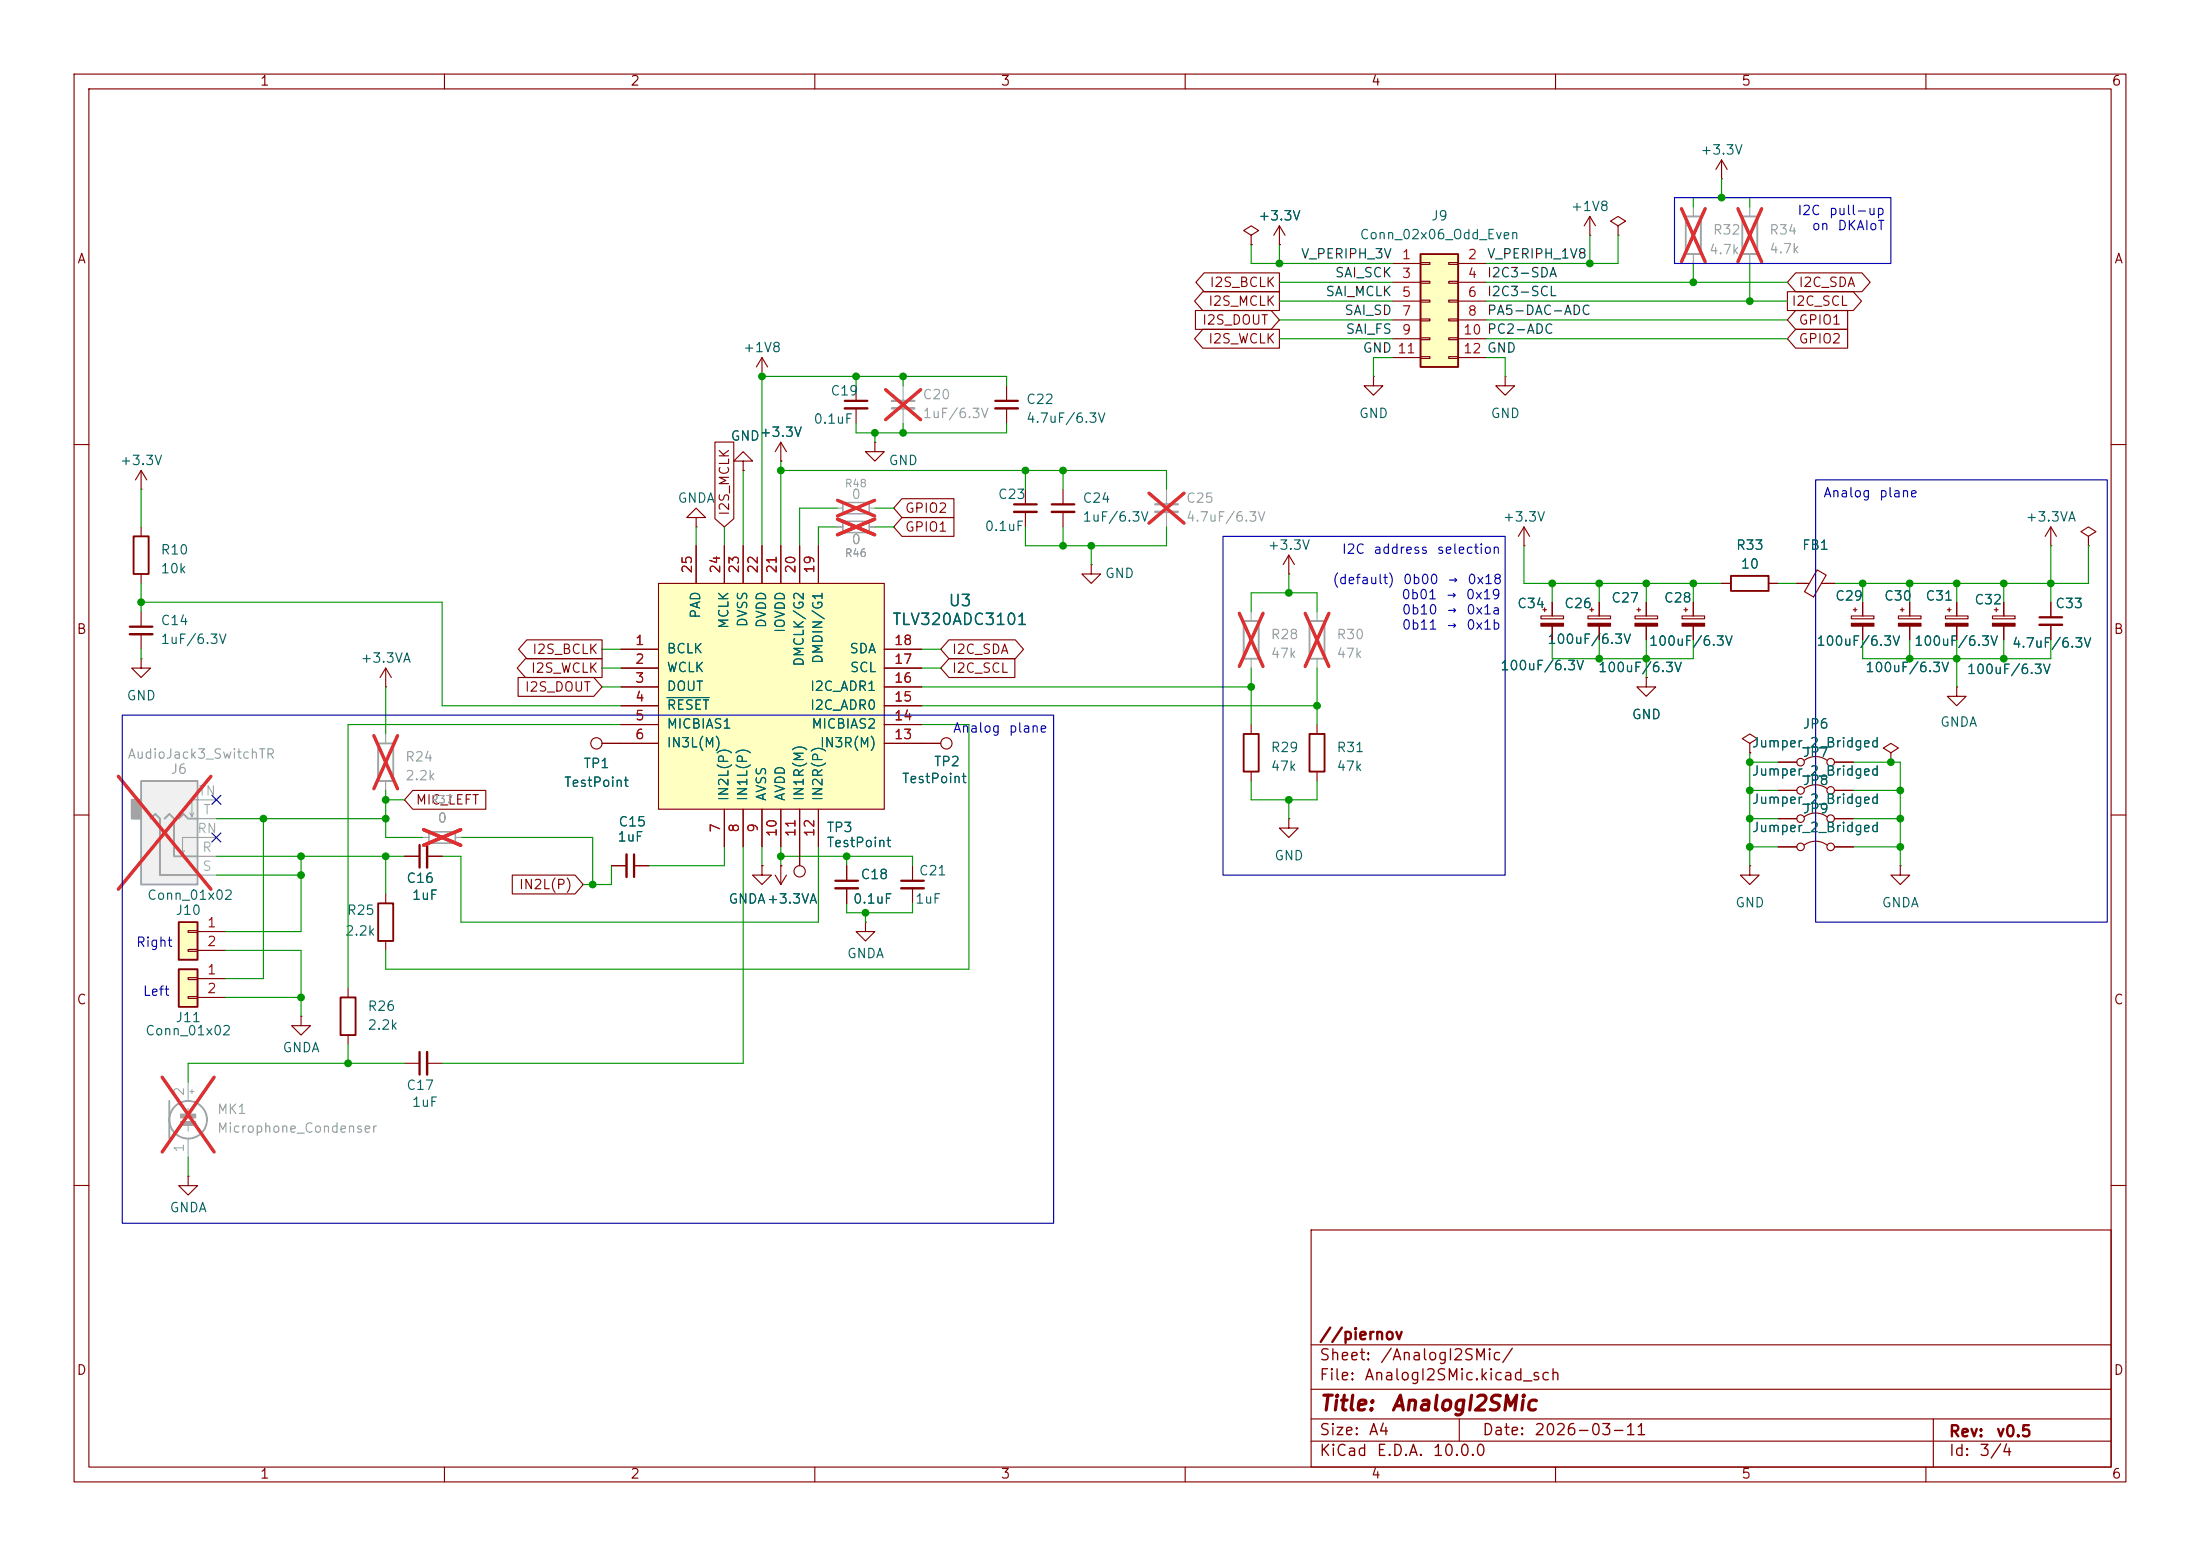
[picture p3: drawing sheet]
<svg xmlns="http://www.w3.org/2000/svg" width="297mm" height="210mm" viewBox="0 0 297 210" stroke-linecap="round" stroke-linejoin="round" font-family="sans-serif">
<g fill="none" stroke="#840000" stroke-width=".15">
<path d="M10 10h277v190h-277zM12 12h273v186h-273zM60 10v2M110 10v2M160 10v2M210 10v2M260 10v2M10 60h2M174 77.5h.1M174 74.9l-.8 1.3M174 74.9l.8 1.3M174 74.9v2.6"/>
<path d="M205.7 73.7h.1M205.7 71.1l-.7 1.3M205.7 71.1l.8 1.3M205.7 71.1v2.6M285 60h2M19 88.9v1.3h1.3l-1.3 1.2-1.2-1.2h1.2M19 88.9h.1M19 82.6v2M19 85.6v2M52.1 92.7h.1M52.1 90.2l-.8 1.2M52.1 90.2l.7 1.2"/>
<path d="M52.1 90.2v2.5M168.9 97.8v1.3M177.8 97.8v1.3M214.4 83.1h3v.4h-3zM214.6 82.3h.5M214.9 82v.6M215.9 81.3v1.8M215.9 84.5v1.9M222.2 91.4v1.3h1.3l-1.3 1.3-1.2-1.3h1.2M222.2 91.4h.1M10 110h2M54.6 115.6h2"/>
<path d="M57.7 115.6h2M102.9 116.8v1.3h1.2l-1.2 1.3-1.3-1.3h1.3M102.9 116.8h.1M104.6 118.1l.8 1.3M105.4 116.8h.1M105.4 116.8v2.6M106.2 118.1l-.8 1.3M114.3 116.8v2.1M114.3 119.9v2M123.2 116.8v2.1M123.2 119.9v2M124.5 100.3h2.5"/>
<path d="M168.9 104.1v1.3M174 110.5v1.3h1.3l-1.3 1.2-1.3-1.2h1.3M174 110.5h.1M177.8 104.1v1.3M285 110h2M116.8 124.5v1.2h1.3l-1.3 1.3-1.2-1.3h1.2M116.8 124.5h.1M10 160h2M177 166h108v32h-108zM285 160h2M60 198v2M110 198v2"/>
<path d="M160 198v2M177 194.5h108M177 191.5h108M177 187.5h108M177 181.5h108M197 191.5v3M210 198v2M260 198v2M261 191.5v6.5"/>
<circle cx="127.8" cy="100.3" r=".76"/>
</g>
<path d="M17.5 84.6h3.1M56.6 114v3.1M112.8 118.9h3M121.7 118.9h3" fill="none" stroke="#840000" stroke-width=".3"/>
<path d="M17.5 85.6h3.1M57.7 114v3.1M112.8 119.9h3M121.7 119.9h3" fill="none" stroke="#840000" stroke-width=".33"/>
<path d="M57.9 112.3h3.6v1.5h-3.6z" fill="none" stroke="#a1a1a1" stroke-width=".2"/>
<path d="M121.9 52.1v2M121.9 55.1v2.1M168.9 82.6v1.2M168.9 88.9v1.3M177.8 82.6v1.2M177.8 88.9v1.3M57.1 113h.8M61.5 113h.7" fill="none" stroke="#a1a1a1" stroke-width=".15"/>
<path d="M119.6 52.6l4.7 4M124.3 52.6l-4.7 4M167.3 82.8l3.2 7.1M170.5 82.8l-3.2 7.1M176.2 82.8l3.2 7.1M179.4 82.8l-3.2 7.1M57.2 112l5 2.1M62.2 112l-5 2.1" fill="none" stroke="#e12e31" stroke-width=".46"/>
<path d="M120.4 54.1h3" fill="none" stroke="#a1a1a1" stroke-width=".3"/>
<path d="M120.4 55.1h3" fill="none" stroke="#a1a1a1" stroke-width=".33"/>
<path d="M214.4 84.1h3v.4h-3z" fill="#840000" stroke="#840000" stroke-width=".15"/>
<path d="M167.9 99.1h2v5h-2zM176.8 99.1h2v5h-2z" fill="none" stroke="#840000" stroke-width=".25"/>
<path d="M167.9 83.8h2v5.1h-2zM176.8 83.8h2v5.1h-2z" fill="none" stroke="#a1a1a1" stroke-width=".25"/>
<path d="M19 105.4h7.7v14h-7.7z" fill="#f0f0f0"/>
<path d="M17.8 108h1.2v2.5h-1.2z" fill="#a1a1a1" stroke="#a1a1a1" stroke-width=".25"/>
<path d="M19 105.4h7.7v14h-7.7zM20.3 110.5l.7-.6 .6 .6v7.6h5.1M22.2 110.5l.7-.6 .6 .6v5.1h3.2M24.1 110.5l.7-.6 .6 .6h1.3" fill="none" stroke="#a1a1a1" stroke-width=".25"/>
<path d="M24.9 114.8l-.3 .5M26.2 109.7l-.3 .5M26.7 115.6h2.5M26.7 118.1h2.5M26.7 110.5h2.5M29.2 113h-4.6v2.3l-.2-.5M29.2 108h-3.3v2.2l-.2-.5" fill="none" stroke="#a1a1a1" stroke-width=".15"/>
<path d="M16 104.8l12.5 15.2M28.5 104.8l-12.5 15.2" fill="none" stroke="#e12e31" stroke-width=".46"/>
<path d="M24.1 124.5h2.6v5h-2.6z" fill="#ffffc2"/>
<path d="M18 72.4h2.1v5.1h-2.1zM24.1 124.5h2.6v5h-2.6zM51.1 121.9h2v5.1h-2z" fill="none" stroke="#840000" stroke-width=".25"/>
<g fill="none" stroke="#840000" stroke-width=".15">
<path d="M19 66h.1M19 63.5l-.7 1.3M19 63.5l.8 1.3M19 63.5v2.5M19 71.1v1.3M19 77.5v1.2M242.6 78.7h1.6M245.3 76.9l1.2 .7-1.7 3-1.2-.7zM245.9 78.7h1.7M25.4 125.6h1.3v.3h-1.3zM25.4 128.1h1.3v.3h-1.3zM26.7 125.7h3.8"/>
<path d="M26.7 128.3h3.8M52.1 120.7v1.2M52.1 127v1.3"/>
</g>
<path d="M88.9 78.7h30.5v30.5h-30.5z" fill="#ffffc2"/>
<g fill="none" stroke="#840000" stroke-width=".15">
<path d="M168.9 31.8l1-.7-1-.6-1 .6 1 .7v1.2M168.9 33h.1M172.7 33h.1M172.7 30.5l-.7 1.3M172.7 30.5l.8 1.3M172.7 30.5v2.5M214.6 31.8h.1M214.6 29.2l-.7 1.3M214.6 29.2l.8 1.3M214.6 29.2v2.6M218.4 30.5l1.1-.7-1.1-.6-1 .6 1 .7v1.3M218.4 31.8h.1"/>
<path d="M232.4 24.1h.1M232.4 21.6l-.8 1.3M232.4 21.6l.8 1.3M232.4 21.6v2.5M118.1 59.7v1.3h1.3l-1.3 1.2-1.3-1.2h1.3M118.1 59.7h.1M135.9 52.1v2M135.9 55.1v2.1M88.9 78.7h30.5v30.5h-30.5zM94 73.7v5M97.8 73.7v5M100.3 73.7v5"/>
<path d="M102.9 73.7v5M105.4 73.7v5M107.9 73.7v5M110.5 73.7v5M138.4 66v2.1M138.4 69.1v2M143.5 66v2.1M143.5 69.1v2M83.8 87.6h5.1M83.8 90.2h5.1M83.8 92.7h5.1M83.8 95.3h5.1"/>
<path d="M83.8 97.8h5.1M119.4 87.6h5.1M119.4 90.2h5.1M119.4 92.7h5.1M119.4 95.3h5.1M119.4 97.8h5.1M81.3 100.3h7.6M82.5 116.8h2.1M85.6 116.8h2M97.8 109.2v5.1M100.3 109.2v5.1M102.9 109.2v5.1"/>
<path d="M105.4 109.2v5.1M107.9 109.2v7.6M110.5 109.2v5.1M119.4 100.3h5.1M236.2 100.3l1-.6-1-.6-1 .6 1 .6v1.3M236.2 101.6h.1M236.2 116.8v1.3h1.3l-1.3 1.3-1.3-1.3h1.3M236.2 116.8h.1M240 114.3h2.6M240 102.9h2.6M240 106.7h2.6M240 110.5h2.6"/>
<path d="M243.6 114a2.54 2.54 0 0 1 3 0M243.6 102.6a2.54 2.54 0 0 1 3 0M243.6 106.4a2.54 2.54 0 0 1 3 0M243.6 110.2a2.54 2.54 0 0 1 3 0M247.6 114.3h2.6M247.6 102.9h2.6M247.6 106.7h2.6M247.6 110.5h2.6M255.3 101.6l1-.6-1-.7-1 .7 1 .6v1.3M255.3 102.9h.1"/>
<circle cx="80.5" cy="100.3" r=".76"/>
<circle cx="107.9" cy="117.6" r=".76"/>
<circle cx="243.1" cy="110.5" r=".51"/>
<circle cx="243.1" cy="102.9" r=".51"/>
<circle cx="243.1" cy="106.7" r=".51"/>
<circle cx="243.1" cy="114.3" r=".51"/>
<circle cx="247.1" cy="110.5" r=".51"/>
<circle cx="247.1" cy="114.3" r=".51"/>
<circle cx="247.1" cy="106.7" r=".51"/>
<circle cx="247.1" cy="102.9" r=".51"/>
</g>
<path d="M90 94.1h5.7" fill="none" stroke="#006464" stroke-width=".15"/>
<path d="M134.4 54.1h3M136.9 68.1h3.1M142 68.1h3M85.6 115.3v3.1" fill="none" stroke="#840000" stroke-width=".3"/>
<path d="M134.4 55.1h3M136.9 69.1h3.1M142 69.1h3M84.6 115.3v3.1" fill="none" stroke="#840000" stroke-width=".33"/>
<path d="M113.8 70.4h3.5v1.5h-3.5z" fill="none" stroke="#a1a1a1" stroke-width=".2"/>
<path d="M228.6 27.9v1.3M228.6 34.3v1.3M113 71.1h.8M117.3 71.1h.8" fill="none" stroke="#a1a1a1" stroke-width=".15"/>
<path d="M227 28.2l3.2 7.1M230.2 28.2l-3.2 7.1M113.1 70.1l5 2.1M118.1 70.1l-5 2.1" fill="none" stroke="#e12e31" stroke-width=".46"/>
<path d="M227.6 29.2h2v5.1h-2z" fill="none" stroke="#a1a1a1" stroke-width=".25"/>
<path d="M191.8 34.3h5v15.2h-5z" fill="#ffffc2"/>
<path d="M191.8 34.3h5v15.2h-5zM233.7 77.7h5.1v2.1h-5.1zM46 134.6h2v5.1h-2z" fill="none" stroke="#840000" stroke-width=".25"/>
<g fill="none" stroke="#840000" stroke-width=".15">
<path d="M188 35.6h3.8M188 38.1h3.8M191.8 35.4h1.2v.3h-1.2zM191.8 38h1.2v.2h-1.2zM195.6 35.4h1.2v.3h-1.2zM195.6 38h1.2v.2h-1.2zM196.8 35.6h3.9M196.8 38.1h3.9M105.4 59.7l-.8 1.3M105.4 59.7l.8 1.3M105.4 59.7v2.5M185.4 50.8v1.3h1.3l-1.3 1.2-1.3-1.2h1.3"/>
<path d="M185.4 50.8h.1M188 40.6h3.8M188 43.2h3.8M188 45.7h3.8M188 48.3h3.8M191.8 40.5h1.2v.3h-1.2zM191.8 43.1h1.2v.2h-1.2zM191.8 45.6h1.2v.2h-1.2zM191.8 48.1h1.2v.3h-1.2zM195.6 40.5h1.2v.3h-1.2zM195.6 43.1h1.2v.2h-1.2zM195.6 45.6h1.2v.2h-1.2z"/>
<path d="M195.6 48.1h1.2v.3h-1.2zM196.8 40.6h3.9M196.8 43.2h3.9M196.8 45.7h3.9M196.8 48.3h3.9M203.2 50.8v1.3h1.3l-1.3 1.2-1.3-1.2h1.3M203.2 50.8h.1M94 69.9h1.2l-1.2-1.3-1.3 1.3h1.3v1.2M94 71.1h.1M100.3 62.2h1.3l-1.3-1.2-1.2 1.2h1.2v1.3M100.3 63.5h.1M105.4 62.2h.1"/>
<path d="M147.3 76.2v1.3h1.3l-1.3 1.2-1.3-1.2h1.3M147.3 76.2h.1M232.4 78.7h1.3M238.8 78.7h1.2M276.9 73.7h.1M276.9 71.1v2.6M276.9 71.1l-.8 1.3M276.9 71.1l.7 1.3M281.9 72.4l1.1-.6-1.1-.7-1 .7 1 .6v1.3M281.9 73.7h.1M208 83.1h3.1v.4h-3.1zM208.3 82.3h.5"/>
<path d="M208.5 82v.6M209.5 81.3v1.8M209.5 84.5v1.9M220.7 83.1h3.1v.4h-3.1zM221 82.3h.5M221.2 82v.6M222.2 81.3v1.8M222.2 84.5v1.9M227.1 83.1h3v.4h-3zM227.3 82.3h.5M227.6 82v.6M228.6 81.3v1.8"/>
<path d="M228.6 84.5v1.9M249.9 83.1h3.1v.4h-3.1zM250.2 82.3h.5M250.4 82v.6M251.5 81.3v1.8M251.5 84.5v1.9M256.3 83.1h3v.4h-3zM256.5 82.3h.5M256.8 82v.6M257.8 81.3v1.8M257.8 84.5v1.9M262.6 83.1h3.1v.4h-3.1z"/>
<path d="M262.9 82.3h.5M263.1 82v.6M264.2 92.7v1.3h1.2l-1.2 1.3-1.3-1.3h1.3M264.2 92.7h.1M264.2 81.3v1.8M264.2 84.5v1.9M269 83.1h3v.4h-3zM269.2 82.3h.5M269.5 82v.6M270.5 81.3v1.8M270.5 84.5v1.9M276.9 81.3v2"/>
<path d="M276.9 84.3v2.1M256.5 116.8v1.3h1.3l-1.3 1.3-1.2-1.3h1.2M256.5 116.8h.1M40.6 137.2v1.2h1.3l-1.3 1.3-1.2-1.3h1.2M40.6 137.2h.1M47 133.4v1.2M47 139.7v1.3M54.6 143.5h2M57.7 143.5h2"/>
</g>
<path d="M275.3 83.3h3.1M56.6 142v3" fill="none" stroke="#840000" stroke-width=".3"/>
<path d="M275.3 84.3h3.1M57.7 142v3" fill="none" stroke="#840000" stroke-width=".33"/>
<g fill="#840000" stroke="#840000" stroke-width=".15">
<path d="M249.9 84.1h3.1v.4h-3.1z"/>
<path d="M256.3 84.1h3v.4h-3z"/>
<path d="M262.6 84.1h3.1v.4h-3.1z"/>
<path d="M269 84.1h3v.4h-3z"/>
<path d="M208 84.1h3.1v.4h-3.1z"/>
<path d="M220.7 84.1h3.1v.4h-3.1z"/>
<path d="M227.1 84.1h3v.4h-3z"/>
</g>
<path d="M235.2 29.2h2v5.1h-2zM51.1 100.3h2v5.1h-2z" fill="none" stroke="#a1a1a1" stroke-width=".25"/>
<path d="M236.2 27.9v1.3M236.2 34.3v1.3M113 68.6h.8M117.3 68.6h.8M157.5 66v2.1M157.5 69.1v2M52.1 99.1v1.2M52.1 105.4v1.3" fill="none" stroke="#a1a1a1" stroke-width=".15"/>
<path d="M234.6 28.2l3.2 7.1M237.8 28.2l-3.2 7.1M113.1 67.5l5 2.1M118.1 67.5l-5 2.1M155.1 66.6l4.7 4M159.8 66.6l-4.7 4M50.5 99.3l3.2 7.2M53.7 99.3l-3.2 7.2" fill="none" stroke="#e12e31" stroke-width=".46"/>
<path d="M156 68.1h3" fill="none" stroke="#a1a1a1" stroke-width=".3"/>
<path d="M156 69.1h3" fill="none" stroke="#a1a1a1" stroke-width=".33"/>
<path d="M113.8 67.8h3.5v1.5h-3.5z" fill="none" stroke="#a1a1a1" stroke-width=".2"/>
<path d="M24.1 130.8h2.6v5.1h-2.6z" fill="#ffffc2"/>
<path d="M24.1 130.8h2.6v5.1h-2.6z" fill="none" stroke="#840000" stroke-width=".25"/>
<g fill="none" stroke="#840000" stroke-width=".15">
<path d="M162.4 39.4h10.3v2.5h-10.3l-1.1-1.3zM162.6 36.8h10.1v2.6h-10.1l-1.2-1.3zM168.9 33h.1M172.7 33h.1M241.3 39.4h8.9l1.1 1.2-1.1 1.3h-8.9zM242.4 36.8h9l1.1 1.3-1.1 1.3h-9l-1.1-1.3zM96.5 59.7h2.6v10.3l-1.3 1.1-1.3-1.1zM102.9 50.8h.1M102.9 48.3l-.8 1.2M102.9 48.3l.7 1.2M102.9 48.3v2.5M115.6 52.1v2"/>
<path d="M115.6 55.1v2.1M161.4 41.9h10.2l1.1 1.3-1.1 1.3h-10.2zM162.4 44.4h10.3v2.6h-10.3l-1.1-1.3zM242.4 41.9h7v2.6h-7l-1.1-1.3zM242.4 44.4h7v2.6h-7l-1.1-1.3zM94 73.7v5M97.8 73.7v5M100.3 63.5h.1M100.3 73.7v5M102.9 73.7v5M105.4 62.2h.1M105.4 73.7v5"/>
<path d="M107.9 73.7v5M110.5 73.7v5M121.8 67.3h7v2.6h-7l-1.2-1.3zM121.8 69.8h7v2.6h-7l-1.2-1.3zM232.4 78.7h1.3M238.8 78.7h1.2M242.6 78.7h1.2M246.4 78.7h1.2M69.9 91.4h10.3l1.1 1.3-1.1 1.3h-10.3zM70.9 88.9h10.4v2.5h-10.4l-1.1-1.2zM71.1 86.4h10.2v2.5h-10.2l-1.1-1.3zM83.8 87.6h5.1"/>
<path d="M83.8 90.2h5.1M83.8 92.7h5.1M83.8 95.3h5.1M83.8 97.8h5.1M119.4 87.6h5.1M119.4 90.2h5.1M119.4 92.7h5.1M119.4 95.3h5.1M119.4 97.8h5.1M128.1 86.4h9l1.1 1.2-1.1 1.3h-9l-1.1-1.3zM128.1 88.9h8.9v2.5h-8.9l-1.1-1.2zM209.5 81.3v1.8"/>
<path d="M209.5 84.5v1.9M215.9 81.3v1.8M215.9 84.5v1.9M222.2 91.4h.1M222.2 81.3v1.8M222.2 84.5v1.9M228.6 81.3v1.8M228.6 84.5v1.9M251.5 81.3v1.8M251.5 84.5v1.9M257.8 81.3v1.8M257.8 84.5v1.9"/>
<path d="M264.2 81.3v1.8M264.2 84.5v1.9M270.5 81.3v1.8M270.5 84.5v1.9M276.9 81.3v2M276.9 84.3v2.1M54.6 115.6h2M55.7 106.7h9.9v2.5h-9.9l-1.1-1.2zM57.7 115.6h2M69.2 118.1h8.4l1.1 1.3-1.1 1.3h-8.4zM81.3 100.3h7.6M82.5 116.8h2.1"/>
<path d="M85.6 116.8h2M97.8 109.2v5.1M100.3 109.2v5.1M102.9 116.8h.1M102.9 109.2v5.1M105.4 116.8h.1M105.4 109.2v5.1M107.9 109.2v7.6M110.5 109.2v5.1M114.3 116.8v2.1M114.3 119.9v2M119.4 100.3h7.6"/>
<path d="M236.2 101.6h.1M240 102.9h2.6M240 106.7h2.6M240 110.5h2.6M240 114.3h2.6M247.6 102.9h2.6M247.6 106.7h2.6M247.6 110.5h2.6M247.6 114.3h2.6M25.4 132h1.3v.2h-1.3zM25.4 134.5h1.3v.2h-1.3zM26.7 132.1h3.8"/>
<path d="M26.7 134.6h3.8M25.4 158.8v1.2h1.3l-1.3 1.3-1.3-1.3h1.3M25.4 158.8h.1"/>
</g>
<path d="M114 54.1h3.1" fill="none" stroke="#840000" stroke-width=".3"/>
<path d="M114 55.1h3.1" fill="none" stroke="#840000" stroke-width=".33"/>
<g fill="none" stroke="#a1a1a1" stroke-width=".25">
<path d="M22.9 148.6v5.1"/>
<circle cx="25.4" cy="151.1" r="2.54"/>
</g>
<path d="M113 71.1h.8M117.3 71.1h.8M57.1 113h.8M61.5 113h.7M25.4 146.1v2.5M25.4 149.6v.8M25.4 151.9v.8M25.4 153.7v2.5M25.7 147.3h.5M25.9 147.1v.5" fill="none" stroke="#a1a1a1" stroke-width=".15"/>
<g fill="#a1a1a1" stroke="#a1a1a1" stroke-width=".15">
<path d="M24.4 150.4h2v.5h-2z"/>
<path d="M24.4 151.4h2v.5h-2z"/>
</g>
<path d="M113.1 70.1l5 2.1M118.1 70.1l-5 2.1M57.2 112l5 2.1M62.2 112l-5 2.1M21.9 145.4l7 10.1M28.9 145.4l-7 10.1" fill="none" stroke="#e12e31" stroke-width=".46"/>
<g fill="none" stroke="#009600" stroke-width=".15">
<path d="M168.9 33v2.6h19.1M172.7 38.1h15.3M172.7 33v2.6M200.7 38.1h40.6M214.6 31.8v3.8M218.4 31.8v3.8h-17.7M228.6 27.9v-1.2h7.6v1.2M228.6 35.6v2.5M232.4 24.1v2.6M236.2 35.6v5M115.6 57.2v1.2h20.3v-1.2M115.6 50.8v1.3"/>
<path d="M118.1 58.4v1.3M121.9 50.8v1.3M121.9 57.2v1.2M135.9 52.1v-1.3h-33v22.9M172.7 45.7h15.3M172.7 43.2h15.3M172.7 40.6h15.3M188 48.3h-2.6v2.5M200.7 45.7h40.6M200.7 48.3h2.5v2.5M200.7 43.2h40.6M200.7 40.6h40.6"/>
<path d="M19 66v5.1M19 78.7v3.9M94 71.1v2.6M97.8 71.1v2.6M100.3 63.5v10.2M105.4 63.5h52.1v2.5M105.4 62.2v11.5M113 71.1h-2.5v2.6M113 68.6h-5.1v5.1M118.1 68.6h2.5M118.1 71.1h2.5M138.4 71.1v2.6h19.1v-2.6"/>
<path d="M138.4 63.5v2.5M143.5 63.5v2.5M143.5 71.1v2.6M147.3 73.7v2.5M174 77.5v2.5M205.7 73.7v5h26.7M209.5 78.7v2.6M215.9 78.7v2.6M222.2 78.7v2.6M228.6 78.7v2.6M240 78.7h2.6M251.5 78.7v2.6"/>
<path d="M257.8 78.7v2.6M264.2 78.7v2.6M270.5 78.7v2.6M276.9 73.7v7.6M281.9 73.7v5h-34.3M19 81.3h40.7v14h24.1M19 87.6v1.3M52.1 92.7v6.4M81.3 92.7h2.5M81.3 90.2h2.5M81.3 87.6h2.5M83.8 97.8h-36.8v35.6"/>
<path d="M124.5 97.8h6.3v33h-78.7v-2.5M124.5 95.3h53.3M124.5 92.7h44.4M124.5 90.2h2.5M124.5 87.6h2.5M168.9 82.6v-2.6h8.9v2.6M168.9 90.2v7.6M177.8 90.2v7.6M209.5 86.4v2.5h19.1v-2.5M215.9 86.4v2.5M222.2 86.4v5M251.5 86.4v2.5h25.4v-2.5"/>
<path d="M257.8 86.4v2.5M264.2 86.4v6.3M270.5 86.4v2.5M29.2 110.5h22.9M29.2 115.6h25.4M29.2 118.1h11.4M35.6 110.5v21.6h-5.1M40.6 115.6v10.1h-10.1M52.1 106.7v6.3h5M52.1 115.6v5.1M52.1 108h2.5M62.2 113h17.8v6.4"/>
<path d="M82.5 116.8v2.6h-3.8M97.8 114.3v2.5h-10.2M100.3 114.3v29.2h-40.6M102.9 114.3v2.5M105.4 115.6h17.8v1.2M105.4 114.3v2.5M110.5 114.3v10.2h-48.3v-8.9h-2.5M114.3 115.6v1.2M168.9 105.4v2.6h8.9v-2.6M174 108v2.5M236.2 101.6v15.2M236.2 106.7h3.8"/>
<path d="M236.2 110.5h3.8M236.2 114.3h3.8M236.2 102.9h3.8M250.2 106.7h6.3M250.2 110.5h6.3M250.2 114.3h6.3M250.2 102.9h6.3v13.9M30.5 128.3h10.1v8.9M30.5 134.6h10.1M114.3 121.9v1.3h8.9v-1.3M116.8 123.2v1.3M25.4 156.2v2.6"/>
<path d="M47 141v2.5M54.6 143.5h-29.2v2.6"/>
</g>
<path d="M28.6 107.3l1.2 1.3M28.6 112.4l1.2 1.2M29.8 107.3l-1.2 1.3M29.8 112.4l-1.2 1.2" fill="none" stroke="#000084" stroke-width=".15"/>
<path d="M226.1 26.7h29.2v8.9h-29.2zM165.1 72.4h38.1v45.7h-38.1zM245.1 64.8h39.4v59.7h-39.4zM16.5 96.5h125.7v68.6h-125.7z" fill="none" stroke="#0000c2" stroke-width=".15"/>
<path d="M90 94.1h5.7" fill="none" stroke="#006464" stroke-width=".15"/>
<g fill="#009600" stroke="#009600" stroke-width=".14">
<circle cx="35.6" cy="110.5" r=".46"/>
<circle cx="47" cy="143.5" r=".46"/>
<circle cx="40.6" cy="118.1" r=".46"/>
<circle cx="40.6" cy="115.6" r=".46"/>
<circle cx="40.6" cy="134.6" r=".46"/>
<circle cx="80" cy="119.4" r=".46"/>
<circle cx="102.9" cy="50.8" r=".46"/>
<circle cx="115.6" cy="50.8" r=".46"/>
<circle cx="121.9" cy="50.8" r=".46"/>
<circle cx="105.4" cy="63.5" r=".46"/>
<circle cx="118.1" cy="58.4" r=".46"/>
<circle cx="52.1" cy="108" r=".46"/>
<circle cx="52.1" cy="110.5" r=".46"/>
<circle cx="19" cy="81.3" r=".46"/>
<circle cx="52.1" cy="115.6" r=".46"/>
<circle cx="138.4" cy="63.5" r=".46"/>
<circle cx="143.5" cy="63.5" r=".46"/>
<circle cx="121.9" cy="58.4" r=".46"/>
<circle cx="105.4" cy="115.6" r=".46"/>
<circle cx="114.3" cy="115.6" r=".46"/>
<circle cx="116.8" cy="123.2" r=".46"/>
<circle cx="222.2" cy="88.9" r=".46"/>
<circle cx="222.2" cy="78.7" r=".46"/>
<circle cx="177.8" cy="95.3" r=".46"/>
<circle cx="174" cy="108" r=".46"/>
<circle cx="209.5" cy="78.7" r=".46"/>
<circle cx="215.9" cy="78.7" r=".46"/>
<circle cx="168.9" cy="92.7" r=".46"/>
<circle cx="215.9" cy="88.9" r=".46"/>
<circle cx="264.2" cy="88.9" r=".46"/>
<circle cx="257.8" cy="88.9" r=".46"/>
<circle cx="270.5" cy="88.9" r=".46"/>
<circle cx="276.9" cy="78.7" r=".46"/>
<circle cx="257.8" cy="78.7" r=".46"/>
<circle cx="270.5" cy="78.7" r=".46"/>
<circle cx="264.2" cy="78.7" r=".46"/>
<circle cx="251.5" cy="78.7" r=".46"/>
<circle cx="228.6" cy="78.7" r=".46"/>
<circle cx="228.6" cy="38.1" r=".46"/>
<circle cx="147.3" cy="73.7" r=".46"/>
<circle cx="174" cy="80" r=".46"/>
<circle cx="143.5" cy="73.7" r=".46"/>
<circle cx="172.7" cy="35.6" r=".46"/>
<circle cx="256.5" cy="110.5" r=".46"/>
<circle cx="256.5" cy="114.3" r=".46"/>
<circle cx="236.2" cy="102.9" r=".46"/>
<circle cx="255.3" cy="102.9" r=".46"/>
<circle cx="256.5" cy="106.7" r=".46"/>
<circle cx="236.2" cy="110.5" r=".46"/>
<circle cx="236.2" cy="106.7" r=".46"/>
<circle cx="236.2" cy="114.3" r=".46"/>
<circle cx="232.4" cy="26.7" r=".46"/>
<circle cx="236.2" cy="40.6" r=".46"/>
<circle cx="214.6" cy="35.6" r=".46"/>
</g>
<g font-size="2" fill="#840000">
<text x="178" y="190.9">Title:</text>
<text x="187.7" y="190.9">AnalogI2SMic</text>
</g>
<g font-size="1.5" fill="#006464">
<text x="127.9" y="82.2">U3</text>
<text x="120.4" y="84.7">TLV320ADC3101</text>
</g>
<g font-size="1.5" fill="#840000">
<text x="178" y="184">Sheet:</text>
<text x="178" y="181.2">//piernov</text>
<text x="186.2" y="184">/AnalogI2SMic/</text>
<text x="178" y="186.7">File:</text>
<text x="184.1" y="186.7">AnalogI2SMic.kicad_sch</text>
<text x="178" y="196.9">KiCad</text>
<text x="178" y="194.1">Size:</text>
<text x="184.7" y="194.1">A4</text>
<text x="185.7" y="196.9">E.D.A.</text>
<text x="193.3" y="196.9">10.0.0</text>
<text x="200" y="194.1">Date:</text>
<text x="207" y="194.1">2026-03-11</text>
<text x="263" y="194.3">Rev:</text>
<text x="263" y="196.9">Id:</text>
<text x="267.1" y="196.9">3/4</text>
<text x="269.4" y="194.3">v0.5</text>
</g>
<g font-size="1.3" fill="#840000">
<text x="35" y="11.9">1</text>
<text x="85" y="11.9">2</text>
<text x="135" y="11.9">3</text>
<text x="185" y="11.9">4</text>
<text x="235" y="11.9">5</text>
<text x="285" y="11.9">6</text>
<text x="10.3" y="35.9">A</text>
<text x="285.3" y="35.9">A</text>
<text x="163" y="41.6">I2S_MCLK</text>
<text x="163.2" y="39.1">I2S_BCLK</text>
<text x="241.8" y="41.6">I2C_SCL</text>
<text x="242.7" y="39.1">I2C_SDA</text>
<text x="162.2" y="44.1">I2S_DOUT</text>
<text x="163" y="46.7">I2S_WCLK</text>
<text x="242.7" y="44.1">GPIO1</text>
<text x="242.7" y="46.7">GPIO2</text>
<text x="98.7" y="69.7" transform="rotate(-90 98.7 69.7)">I2S_MCLK</text>
<text x="122.1" y="69.5">GPIO2</text>
<text x="122.1" y="72.1">GPIO1</text>
<text x="10.3" y="85.9">B</text>
<text x="71.8" y="88.6">I2S_BCLK</text>
<text x="128.4" y="88.6">I2C_SDA</text>
<text x="285.3" y="85.9">B</text>
<text x="70.8" y="93.7">I2S_DOUT</text>
<text x="71.6" y="91.1">I2S_WCLK</text>
<text x="128.4" y="91.1">I2C_SCL</text>
<text x="56" y="108.9">MIC_LEFT</text>
<text x="70" y="120.3">IN2L(P)</text>
<text x="10.3" y="135.9">C</text>
<text x="285.3" y="135.9">C</text>
<text x="10.3" y="185.9">D</text>
<text x="285.3" y="185.9">D</text>
<text x="35" y="199.9">1</text>
<text x="85" y="199.9">2</text>
<text x="135" y="199.9">3</text>
<text x="185" y="199.9">4</text>
<text x="235" y="199.9">5</text>
<text x="285" y="199.9">6</text>
</g>
<g font-size="1.3" fill="#006464">
<text x="229.5" y="21.2">+3.3V</text>
<text x="212" y="28.8">+1V8</text>
<text x="169.8" y="30.1">+3.3V</text>
<text x="183.5" y="32.6">Conn_02x06_Odd_Even</text>
<text x="193.1" y="30.1">J9</text>
<text x="100.2" y="47.9">+1V8</text>
<text x="112" y="53.7">C19</text>
<text x="98.5" y="59.8">GND</text>
<text x="102.5" y="59.3">+3.3V</text>
<text x="109.7" y="57.5">0.1uF</text>
<text x="138.4" y="57.4">4.7uF/6.3V</text>
<text x="138.4" y="54.8">C22</text>
<text x="183.4" y="56.7">GND</text>
<text x="201.2" y="56.7">GND</text>
<text x="16.1" y="63.1">+3.3V</text>
<text x="119.9" y="63.1">GND</text>
<text x="91.4" y="68.2">GNDA</text>
<text x="132.9" y="72">0.1uF</text>
<text x="134.6" y="67.7">C23</text>
<text x="146.1" y="68.2">C24</text>
<text x="146.1" y="70.7">1uF/6.3V</text>
<text x="202.8" y="70.7">+3.3V</text>
<text x="273.4" y="70.7">+3.3VA</text>
<text x="21.6" y="77.7">10k</text>
<text x="21.6" y="75.2">R10</text>
<text x="171" y="74.5">+3.3V</text>
<text x="234.3" y="74.5">R33</text>
<text x="234.9" y="77.1">10</text>
<text x="243.2" y="74.5">FB1</text>
<text x="94.8" y="83.6" transform="rotate(-90 94.8 83.6)">PAD</text>
<text x="149.1" y="78.3">GND</text>
<text x="204.7" y="82.4">C34</text>
<text x="211.1" y="82.4">C26</text>
<text x="217.4" y="81.6">C27</text>
<text x="224.5" y="81.6">C28</text>
<text x="247.7" y="81.4">C29</text>
<text x="254.3" y="81.4">C30</text>
<text x="259.9" y="81.4">C31</text>
<text x="266.5" y="81.9">C32</text>
<text x="277.4" y="82.4">C33</text>
<text x="21.6" y="84.7">C14</text>
<text x="21.6" y="87.2">1uF/6.3V</text>
<text x="48.6" y="89.8">+3.3VA</text>
<text x="89.9" y="88.5">BCLK</text>
<text x="98.7" y="85" transform="rotate(-90 98.7 85)">MCLK</text>
<text x="101.2" y="84.7" transform="rotate(-90 101.2 84.7)">DVSS</text>
<text x="103.7" y="84.9" transform="rotate(-90 103.7 84.9)">DVDD</text>
<text x="106.3" y="85.5" transform="rotate(-90 106.3 85.5)">IOVDD</text>
<text x="111.4" y="89.7" transform="rotate(-90 111.4 89.7)">DMDIN/G1</text>
<text x="114.6" y="88.5">SDA</text>
<text x="208.8" y="87.2">100uF/6.3V</text>
<text x="222.5" y="87.5">100uF/6.3V</text>
<text x="245.1" y="87.5">100uF/6.3V</text>
<text x="258.3" y="87.5">100uF/6.3V</text>
<text x="271.5" y="87.7">4.7uF/6.3V</text>
<text x="17" y="94.8">GND</text>
<text x="89.9" y="91">WCLK</text>
<text x="89.9" y="93.6">DOUT</text>
<text x="108.8" y="90.1" transform="rotate(-90 108.8 90.1)">DMCLK/G2</text>
<text x="109.3" y="93.6">I2C_ADR1</text>
<text x="114.7" y="91">SCL</text>
<text x="202.4" y="90.8">100uF/6.3V</text>
<text x="215.7" y="91">100uF/6.3V</text>
<text x="251.7" y="91">100uF/6.3V</text>
<text x="265.4" y="91.3">100uF/6.3V</text>
<text x="89.9" y="96.1">RESET</text>
<text x="89.9" y="98.7">MICBIAS1</text>
<text x="89.9" y="101.2">IN3L(M)</text>
<text x="109.3" y="96.1">I2C_ADR0</text>
<text x="109.5" y="98.7">MICBIAS2</text>
<text x="110.6" y="101.2">IN3R(M)</text>
<text x="171.5" y="101.8">R29</text>
<text x="180.3" y="101.8">R31</text>
<text x="220.2" y="97.4">GND</text>
<text x="236.4" y="101.2">Jumper_2_Bridged</text>
<text x="243.3" y="98.7">JP6</text>
<text x="261.8" y="98.4">GNDA</text>
<text x="76.1" y="106.5">TestPoint</text>
<text x="78.7" y="104">TP1</text>
<text x="121.7" y="106">TestPoint</text>
<text x="126" y="103.7">TP2</text>
<text x="171.5" y="104.4">47k</text>
<text x="180.3" y="104.4">47k</text>
<text x="236.4" y="105">Jumper_2_Bridged</text>
<text x="243.3" y="102.5">JP7</text>
<text x="243.3" y="106.3">JP8</text>
<text x="83.3" y="113.9">1uF</text>
<text x="83.4" y="111.9">C15</text>
<text x="98.7" y="108.2" transform="rotate(-90 98.7 108.2)">IN2L(P)</text>
<text x="101.2" y="108.2" transform="rotate(-90 101.2 108.2)">IN1L(P)</text>
<text x="103.7" y="108.2" transform="rotate(-90 103.7 108.2)">AVSS</text>
<text x="106.3" y="108.2" transform="rotate(-90 106.3 108.2)">AVDD</text>
<text x="108.8" y="108.2" transform="rotate(-90 108.8 108.2)">IN1R(M)</text>
<text x="111.4" y="108.2" transform="rotate(-90 111.4 108.2)">IN2R(P)</text>
<text x="111.5" y="112.6">TP3</text>
<text x="236.4" y="112.6">Jumper_2_Bridged</text>
<text x="236.4" y="108.8">Jumper_2_Bridged</text>
<text x="243.3" y="110.1">JP9</text>
<text x="54.8" y="119.5">C16</text>
<text x="111.5" y="114.7">TestPoint</text>
<text x="116.1" y="119">C18</text>
<text x="124" y="118.5">C21</text>
<text x="172" y="116.4">GND</text>
<text x="19.8" y="121.8">Conn_01x02</text>
<text x="23.6" y="123.8">J10</text>
<text x="46.7" y="123.8">R25</text>
<text x="55.5" y="121.8">1uF</text>
<text x="98.3" y="122.3">GNDA +3.3VA</text>
<text x="115.1" y="122.3">0.1uF</text>
<text x="123.5" y="122.3">1uF</text>
<text x="234.2" y="122.8">GND</text>
<text x="254" y="122.8">GNDA</text>
<text x="46.5" y="126.6">2.2k</text>
<text x="114.3" y="129.6">GNDA</text>
<text x="49.5" y="136.8">R26</text>
<text x="19.5" y="140.1">Conn_01x02</text>
<text x="23.6" y="138.3">J11</text>
<text x="38.1" y="142.3">GNDA</text>
<text x="49.5" y="139.3">2.2k</text>
<text x="54.8" y="147.4">C17</text>
<text x="55.5" y="149.7">1uF</text>
<text x="22.8" y="163.9">GNDA</text>
</g>
<g font-size="1.3" fill="#0000c2">
<text x="242.6" y="29.3">I2C</text>
<text x="246.8" y="29.3">pull-up</text>
<text x="244.5" y="31.4">on</text>
<text x="248" y="31.4">DKAIoT</text>
<text x="246.1" y="67.4">Analog</text>
<text x="253.6" y="67.4">plane</text>
<text x="181.1" y="75.1">I2C</text>
<text x="185.3" y="75.1">address</text>
<text x="193.9" y="75.1">selection</text>
<text x="179.8" y="79.2">(default)</text>
<text x="189.1" y="81.2">0b01</text>
<text x="189.2" y="83.2">0b10</text>
<text x="189.3" y="79.2">0b00</text>
<text x="195.1" y="81.2">→</text>
<text x="195.1" y="83.2">→</text>
<text x="195.3" y="79.2">→</text>
<text x="197.8" y="81.2">0x19</text>
<text x="197.9" y="83.2">0x1a</text>
<text x="198" y="79.2">0x18</text>
<text x="189.2" y="85.3">0b11</text>
<text x="195.1" y="85.3">→</text>
<text x="197.9" y="85.3">0x1b</text>
<text x="128.6" y="99.2">Analog</text>
<text x="136.1" y="99.2">plane</text>
<text x="18.3" y="128.1">Right</text>
<text x="19.2" y="134.7">Left</text>
</g>
<g font-size="1.3" fill="#0f0f0f">
<text x="175.5" y="35.2">V_PERIPH_3V</text>
<text x="200.7" y="35.2">V_PERIPH_1V8</text>
<text x="178.9" y="40.3">SAI_MCLK</text>
<text x="180.1" y="37.8">SAI_SCK</text>
<text x="200.7" y="40.3">I2C3-SCL</text>
<text x="200.7" y="37.8">I2C3-SDA</text>
<text x="181.4" y="42.8">SAI_SD</text>
<text x="181.6" y="45.4">SAI_FS</text>
<text x="183.9" y="47.9">GND 11</text>
<text x="200.7" y="42.8">PA5-DAC-ADC</text>
</g>
<g font-size="1.3" fill="#a90000">
<text x="189.2" y="35.3">1</text>
<text x="198" y="35.3">2</text>
<text x="189.2" y="37.8">3</text>
<text x="189.2" y="40.4">5</text>
<text x="198" y="37.8">4</text>
<text x="198" y="40.4">6</text>
<text x="189.2" y="42.9">7</text>
<text x="189.2" y="45.5">9</text>
<text x="197.4" y="45.5">10 PC2-ADC</text>
<text x="198" y="42.9">8</text>
<text x="197.4" y="48">12 GND</text>
<text x="93.7" y="77.5" transform="rotate(-90 93.7 77.5)">25</text>
<text x="97.5" y="77.5" transform="rotate(-90 97.5 77.5)">24</text>
<text x="100.1" y="77.5" transform="rotate(-90 100.1 77.5)">23</text>
<text x="102.6" y="77.5" transform="rotate(-90 102.6 77.5)">22</text>
<text x="105.2" y="77.5" transform="rotate(-90 105.2 77.5)">21</text>
<text x="107.7" y="77.5" transform="rotate(-90 107.7 77.5)">20</text>
<text x="110.2" y="77.5" transform="rotate(-90 110.2 77.5)">19</text>
<text x="85.7" y="87.4">1</text>
<text x="85.7" y="89.9">2</text>
<text x="120.6" y="89.9">17</text>
<text x="120.6" y="87.4">18</text>
<text x="85.7" y="92.5">3</text>
<text x="85.7" y="95">4</text>
<text x="120.6" y="95">15</text>
<text x="120.6" y="92.5">16</text>
<text x="85.7" y="97.5">5</text>
<text x="85.7" y="100.1">6</text>
<text x="120.6" y="100.1">13</text>
<text x="120.6" y="97.5">14</text>
<text x="97.5" y="112.5" transform="rotate(-90 97.5 112.5)">7</text>
<text x="100.1" y="112.5" transform="rotate(-90 100.1 112.5)">8</text>
<text x="102.6" y="112.5" transform="rotate(-90 102.6 112.5)">9</text>
<text x="105.2" y="113.1" transform="rotate(-90 105.2 113.1)">10</text>
<text x="107.7" y="113.1" transform="rotate(-90 107.7 113.1)">11</text>
<text x="110.2" y="113.1" transform="rotate(-90 110.2 113.1)">12</text>
<text x="27.9" y="125.5">1</text>
<text x="27.9" y="128">2</text>
<text x="27.9" y="131.8">1</text>
<text x="27.9" y="134.4">2</text>
</g>
<g font-size="1.3" fill="#989898">
<text x="230.6" y="34.6">4.7k</text>
<text x="231.1" y="32">R32</text>
<text x="238.8" y="34.5">4.7k</text>
<text x="238.8" y="32">R34</text>
<text x="124.5" y="54.2">C20</text>
<text x="124.5" y="56.7">1uF/6.3V</text>
<text x="114.9" y="67.7">0</text>
<text x="160" y="70.7">4.7uF/6.3V</text>
<text x="160" y="68.2">C25</text>
<text x="114.9" y="73.8">0</text>
<text x="171.5" y="89.1">47k</text>
<text x="171.5" y="86.6">R28</text>
<text x="180.3" y="89.1">47k</text>
<text x="180.3" y="86.6">R30</text>
<text x="17.1" y="102.7">AudioJack3_SwitchTR</text>
<text x="22.9" y="104.7">J6</text>
<text x="54.6" y="105.6">2.2k</text>
<text x="54.6" y="103.1">R24</text>
<text x="59" y="111.4">0</text>
<text x="29.2" y="150.7">MK1</text>
<text x="29.2" y="153.2">Microphone_Condenser</text>
</g>
<g font-size="1.3" fill="#aaa">
<text x="26.7" y="107.7">TN</text>
<text x="26.5" y="112.8">RN</text>
<text x="27.4" y="110.2">T</text>
<text x="27.2" y="115.3">R</text>
<text x="27.2" y="117.9">S</text>
<text x="25.1" y="148" transform="rotate(-90 25.1 148)">2</text>
<text x="25.1" y="155.6" transform="rotate(-90 25.1 155.6)">1</text>
</g>
<g font-size="1" fill="#989898">
<text x="114" y="66">R48</text>
<text x="114" y="75.4">R46</text>
<text x="58.1" y="108.7">R37</text>
</g>
</svg>
